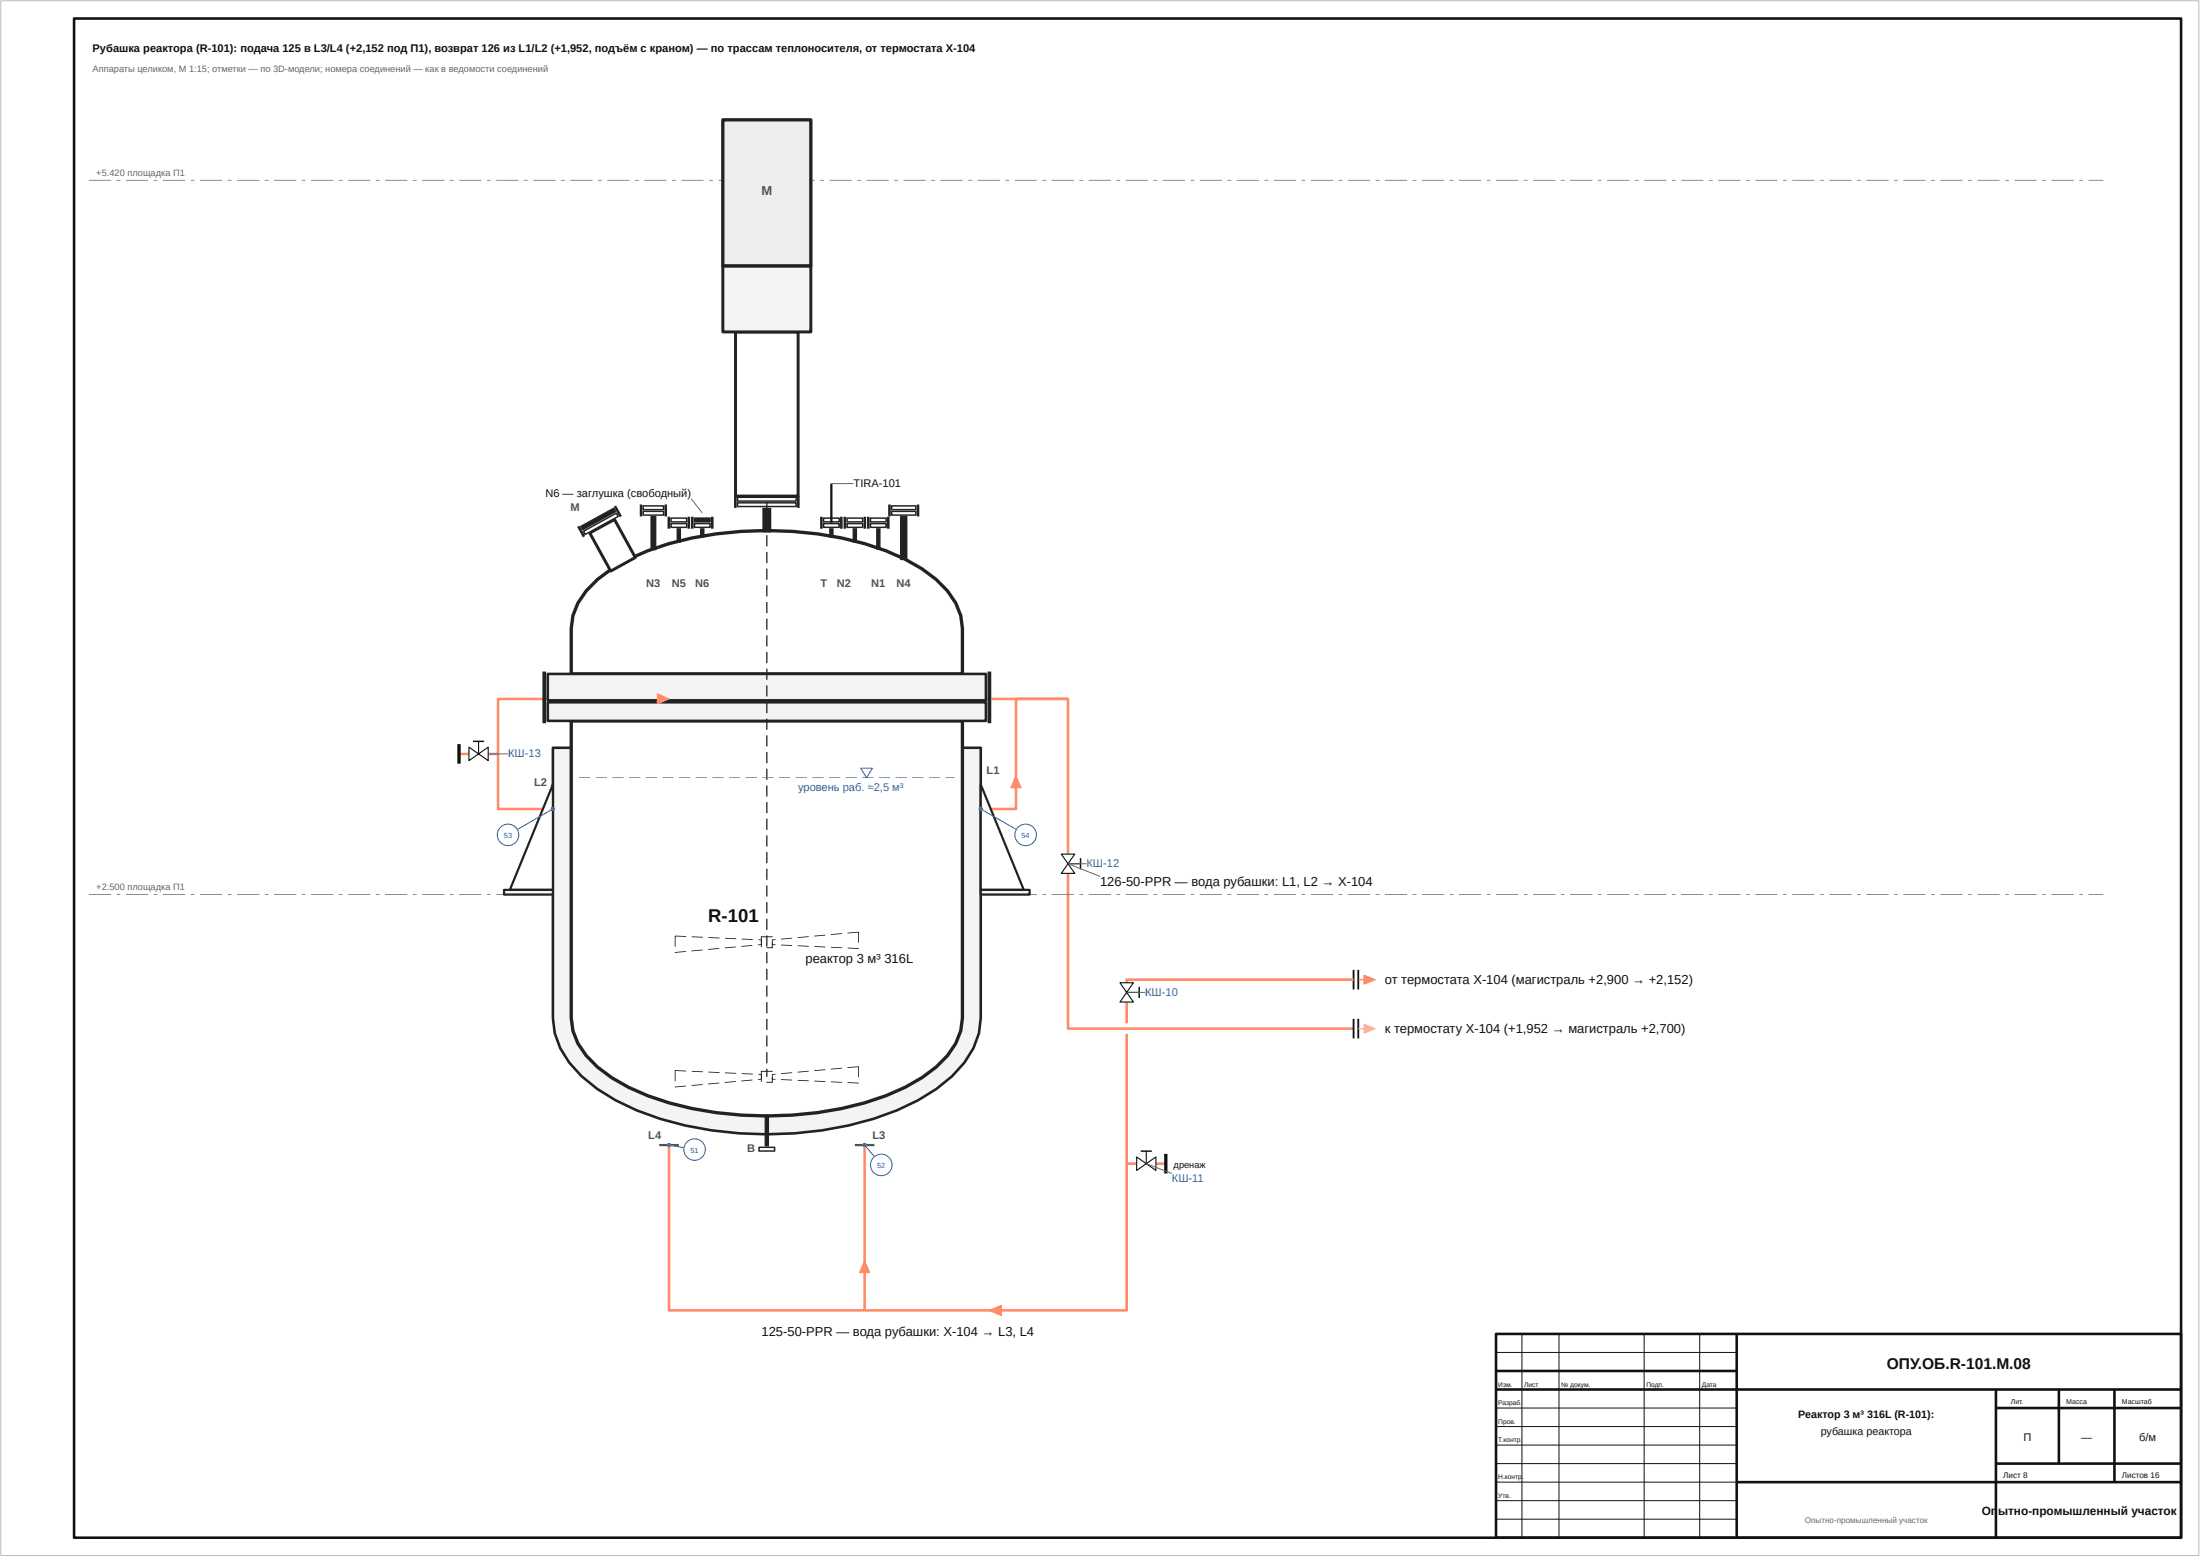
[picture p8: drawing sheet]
<svg xmlns="http://www.w3.org/2000/svg" width="594mm" height="420mm" viewBox="0 0 594 420" stroke-linecap="round" stroke-linejoin="round" font-family="sans-serif">
<path d="M20 5h569v410h-569zM404 360h185v55h-185zM469 360v55M404 370h65M404 375h185M539 375v40M539 380h50M556 375v20M571 375v25M469 400h120M539 395h50" fill="none" stroke="#111" stroke-width=".7" stroke-linecap="butt"/>
<path d="M288.4 188.6h-14v29.7h-9.6M124 203.5h2.6M131.8 203.5h2.7M149.3 218.3h-14.8v-29.7h153.9v41.9M288.4 235.7v41.9h77.1M233.5 309v44.7M304.3 314h2.6M312.1 314h2.7" fill="none" stroke="#ff8b69" stroke-width=".7" stroke-linecap="butt"/>
<path d="M.2 .2h593.6v419.6h-593.6z" fill="none" stroke="#bbb" stroke-width=".27"/>
<path d="M411 360v55M421 360v55M444 360v55M459 360v55M404 365h65M404 380h65M404 385h65M404 390h65M404 395h65M404 400h65M404 405h65M404 410h65" fill="none" stroke="#111" stroke-width=".27"/>
<g fill="#666">
<path d="M24 241.3h6v.2h-6zM31.5 241.3h1v.2h-1zM34 241.3h6v.2h-6zM41.5 241.3h1v.2h-1zM44 241.3h6v.2h-6zM51.5 241.3h1v.2h-1zM54 241.3h6v.2h-6zM61.5 241.3h1v.2h-1zM64 241.3h6v.2h-6zM71.5 241.3h1v.2h-1zM74 241.3h6v.2h-6zM81.5 241.3h1v.2h-1zM84 241.3h6v.2h-6zM91.5 241.3h1v.2h-1zM94 241.3h6v.2h-6zM101.5 241.3h1v.2h-1zM104 241.3h6v.2h-6zM111.5 241.3h1v.2h-1zM114 241.3h6v.2h-6zM121.5 241.3h1v.2h-1zM124 241.3h6v.2h-6zM131.5 241.3h1v.2h-1zM134 241.3h6v.2h-6zM141.5 241.3h1v.2h-1zM144 241.3h6v.2h-6zM151.5 241.3h1v.2h-1zM154 241.3h6v.2h-6zM161.5 241.3h1v.2h-1zM164 241.3h6v.2h-6zM171.5 241.3h1v.2h-1zM174 241.3h6v.2h-6zM181.5 241.3h1v.2h-1zM184 241.3h6v.2h-6zM191.5 241.3h1v.2h-1zM194 241.3h6v.2h-6zM201.5 241.3h1v.2h-1zM204 241.3h6v.2h-6zM211.5 241.3h1v.2h-1zM214 241.3h6v.2h-6zM221.5 241.3h1v.2h-1zM224 241.3h6v.2h-6zM231.5 241.3h1v.2h-1zM234 241.3h6v.2h-6zM241.5 241.3h1v.2h-1zM244 241.3h6v.2h-6zM251.5 241.3h1v.2h-1zM254 241.3h6v.2h-6zM261.5 241.3h1v.2h-1zM264 241.3h6v.2h-6zM271.5 241.3h1v.2h-1zM274 241.3h6v.2h-6zM281.5 241.3h1v.2h-1zM284 241.3h6v.2h-6zM291.5 241.3h1v.2h-1zM294 241.3h6v.2h-6zM301.5 241.3h1v.2h-1zM304 241.3h6v.2h-6zM311.5 241.3h1v.2h-1zM314 241.3h6v.2h-6zM321.5 241.3h1v.2h-1zM324 241.3h6v.2h-6zM331.5 241.3h1v.2h-1zM334 241.3h6v.2h-6zM341.5 241.3h1v.2h-1zM344 241.3h6v.2h-6zM351.5 241.3h1v.2h-1zM354 241.3h6v.2h-6zM361.5 241.3h1v.2h-1zM364 241.3h6v.2h-6zM371.5 241.3h1v.2h-1zM374 241.3h6v.2h-6zM381.5 241.3h1v.2h-1zM384 241.3h6v.2h-6zM391.5 241.3h1v.2h-1zM394 241.3h6v.2h-6zM401.5 241.3h1v.2h-1zM404 241.3h6v.2h-6zM411.5 241.3h1v.2h-1zM414 241.3h6v.2h-6zM421.5 241.3h1v.2h-1zM424 241.3h6v.2h-6zM431.5 241.3h1v.2h-1zM434 241.3h6v.2h-6zM441.5 241.3h1v.2h-1zM444 241.3h6v.2h-6zM451.5 241.3h1v.2h-1zM454 241.3h6v.2h-6zM461.5 241.3h1v.2h-1zM464 241.3h6v.2h-6zM471.5 241.3h1v.2h-1zM474 241.3h6v.2h-6zM481.5 241.3h1v.2h-1zM484 241.3h6v.2h-6zM491.5 241.3h1v.2h-1zM494 241.3h6v.2h-6zM501.5 241.3h1v.2h-1zM504 241.3h6v.2h-6zM511.5 241.3h1v.2h-1zM514 241.3h6v.2h-6zM521.5 241.3h1v.2h-1zM524 241.3h6v.2h-6zM531.5 241.3h1v.2h-1zM534 241.3h6v.2h-6zM541.5 241.3h1v.2h-1zM544 241.3h6v.2h-6zM551.5 241.3h1v.2h-1zM554 241.3h6v.2h-6zM561.5 241.3h1v.2h-1zM564 241.3h4v.2h-4z"/>
<path d="M24 48.5h6v.2h-6zM31.5 48.5h1v.2h-1zM34 48.5h6v.2h-6zM41.5 48.5h1v.2h-1zM44 48.5h6v.2h-6zM51.5 48.5h1v.2h-1zM54 48.5h6v.2h-6zM61.5 48.5h1v.2h-1zM64 48.5h6v.2h-6zM71.5 48.5h1v.2h-1zM74 48.5h6v.2h-6zM81.5 48.5h1v.2h-1zM84 48.5h6v.2h-6zM91.5 48.5h1v.2h-1zM94 48.5h6v.2h-6zM101.5 48.5h1v.2h-1zM104 48.5h6v.2h-6zM111.5 48.5h1v.2h-1zM114 48.5h6v.2h-6zM121.5 48.5h1v.2h-1zM124 48.5h6v.2h-6zM131.5 48.5h1v.2h-1zM134 48.5h6v.2h-6zM141.5 48.5h1v.2h-1zM144 48.5h6v.2h-6zM151.5 48.5h1v.2h-1zM154 48.5h6v.2h-6zM161.5 48.5h1v.2h-1zM164 48.5h6v.2h-6zM171.5 48.5h1v.2h-1zM174 48.5h6v.2h-6zM181.5 48.5h1v.2h-1zM184 48.5h6v.2h-6zM191.5 48.5h1v.2h-1zM194 48.5h6v.2h-6zM201.5 48.5h1v.2h-1zM204 48.5h6v.2h-6zM211.5 48.5h1v.2h-1zM214 48.5h6v.2h-6zM221.5 48.5h1v.2h-1zM224 48.5h6v.2h-6zM231.5 48.5h1v.2h-1zM234 48.5h6v.2h-6zM241.5 48.5h1v.2h-1zM244 48.5h6v.2h-6zM251.5 48.5h1v.2h-1zM254 48.5h6v.2h-6zM261.5 48.5h1v.2h-1zM264 48.5h6v.2h-6zM271.5 48.5h1v.2h-1zM274 48.5h6v.2h-6zM281.5 48.5h1v.2h-1zM284 48.5h6v.2h-6zM291.5 48.5h1v.2h-1zM294 48.5h6v.2h-6zM301.5 48.5h1v.2h-1zM304 48.5h6v.2h-6zM311.5 48.5h1v.2h-1zM314 48.5h6v.2h-6zM321.5 48.5h1v.2h-1zM324 48.5h6v.2h-6zM331.5 48.5h1v.2h-1zM334 48.5h6v.2h-6zM341.5 48.5h1v.2h-1zM344 48.5h6v.2h-6zM351.5 48.5h1v.2h-1zM354 48.5h6v.2h-6zM361.5 48.5h1v.2h-1zM364 48.5h6v.2h-6zM371.5 48.5h1v.2h-1zM374 48.5h6v.2h-6zM381.5 48.5h1v.2h-1zM384 48.5h6v.2h-6zM391.5 48.5h1v.2h-1zM394 48.5h6v.2h-6zM401.5 48.5h1v.2h-1zM404 48.5h6v.2h-6zM411.5 48.5h1v.2h-1zM414 48.5h6v.2h-6zM421.5 48.5h1v.2h-1zM424 48.5h6v.2h-6zM431.5 48.5h1v.2h-1zM434 48.5h6v.2h-6zM441.5 48.5h1v.2h-1zM444 48.5h6v.2h-6zM451.5 48.5h1v.2h-1zM454 48.5h6v.2h-6zM461.5 48.5h1v.2h-1zM464 48.5h6v.2h-6zM471.5 48.5h1v.2h-1zM474 48.5h6v.2h-6zM481.5 48.5h1v.2h-1zM484 48.5h6v.2h-6zM491.5 48.5h1v.2h-1zM494 48.5h6v.2h-6zM501.5 48.5h1v.2h-1zM504 48.5h6v.2h-6zM511.5 48.5h1v.2h-1zM514 48.5h6v.2h-6zM521.5 48.5h1v.2h-1zM524 48.5h6v.2h-6zM531.5 48.5h1v.2h-1zM534 48.5h6v.2h-6zM541.5 48.5h1v.2h-1zM544 48.5h6v.2h-6zM551.5 48.5h1v.2h-1zM554 48.5h6v.2h-6zM561.5 48.5h1v.2h-1zM564 48.5h4v.2h-4z"/>
</g>
<path d="M149.3 201.8h115.5v73a21.8 21.8 0 0 1-7.7 15.6 55.1 55.1 0 0 1-21.1 11.5 99.9 99.9 0 0 1-64.1-2.3 43.8 43.8 0 0 1-18.2-12.8l-2.4-3.9-1.5-4-.5-4.1z" fill="#f4f4f4"/>
<path d="M149.3 201.8h115.5v73a21.8 21.8 0 0 1-7.7 15.6 55.1 55.1 0 0 1-21.1 11.5 99.9 99.9 0 0 1-64.1-2.3 43.8 43.8 0 0 1-18.2-12.8l-2.4-3.9-1.5-4-.5-4.1z" fill="none" stroke="#222" stroke-width=".7" stroke-linecap="butt"/>
<path d="M154.3 194.5h105.6v80.3a17.8 17.8 0 0 1-7.1 13.2 51.6 51.6 0 0 1-19.3 9.6 98.7 98.7 0 0 1-58.6-1.9 40.2 40.2 0 0 1-16.6-10.8l-2.2-3.3-1.4-3.4-.4-3.4z" fill="#fff"/>
<path d="M154.3 194.5h105.6v80.3a17.8 17.8 0 0 1-7.1 13.2 51.6 51.6 0 0 1-19.3 9.6 98.7 98.7 0 0 1-58.6-1.9 40.2 40.2 0 0 1-16.6-10.8l-2.2-3.3-1.4-3.4-.4-3.4z" fill="none" stroke="#222" stroke-width=".9" stroke-linecap="butt"/>
<path d="M161.3 156.4a51.6 51.6 0 0 1 19.4-9.7 98.7 98.7 0 0 1 58.5 1.9 40.3 40.3 0 0 1 16.7 10.9l2.2 3.3 1.3 3.3 .5 3.5v12.3h-105.6v-12.3a17.8 17.8 0 0 1 7-13.2z" fill="#fff"/>
<path d="M161.3 156.4a51.6 51.6 0 0 1 19.4-9.7 98.7 98.7 0 0 1 58.5 1.9 40.3 40.3 0 0 1 16.7 10.9l2.2 3.3 1.3 3.3 .5 3.5v12.3h-105.6v-12.3a17.8 17.8 0 0 1 7-13.2z" fill="none" stroke="#222" stroke-width=".9" stroke-linecap="butt"/>
<path d="M147.9 181.9h118.3v7.1h-118.3z" fill="#f4f4f4"/>
<path d="M147.9 181.9h118.3v7.1h-118.3z" fill="none" stroke="#222" stroke-width=".7" stroke-linecap="butt"/>
<path d="M147.9 189.5h118.3v5h-118.3z" fill="#f4f4f4"/>
<path d="M147.9 189.5h118.3v5h-118.3z" fill="none" stroke="#222" stroke-width=".7" stroke-linecap="butt"/>
<path d="M147 181.2v14M267.2 181.2v14" fill="none" stroke="#222" stroke-width="1" stroke-linecap="butt"/>
<path d="M149.3 211.7v28.5h-11.6z" fill="#fff"/>
<path d="M149.3 211.7v28.5h-11.6z" fill="none" stroke="#222" stroke-width=".6"/>
<path d="M136.1 240.2h13.2v1.2h-13.2z" fill="#f4f4f4"/>
<path d="M136.1 240.2h13.2v1.2h-13.2z" fill="none" stroke="#222" stroke-width=".6"/>
<path d="M264.8 211.7l11.7 28.5h-11.7z" fill="#fff"/>
<path d="M264.8 211.7l11.7 28.5h-11.7z" fill="none" stroke="#222" stroke-width=".6"/>
<path d="M264.8 240.2h13.2v1.2h-13.2z" fill="#f4f4f4"/>
<path d="M264.8 240.2h13.2v1.2h-13.2z" fill="none" stroke="#222" stroke-width=".6"/>
<path d="M207.1 137v6.7" fill="none" stroke="#222" stroke-width="2.4" stroke-linecap="butt"/>
<path d="M199.2 135.7h15.8v1h-15.8z" fill="#fff"/>
<path d="M199.2 135.7h15.8v1h-15.8z" fill="none" stroke="#222" stroke-width=".4"/>
<path d="M199.2 134.2h15.8v1h-15.8z" fill="#fff"/>
<path d="M199.2 134.2h15.8v1h-15.8z" fill="none" stroke="#222" stroke-width=".4"/>
<path d="M198.6 133.8v3.3M215.6 133.8v3.3" fill="none" stroke="#222" stroke-width=".7" stroke-linecap="butt"/>
<path d="M198.6 89.6h16.9v44.3h-16.9z" fill="#fff"/>
<path d="M198.6 89.6h16.9v44.3h-16.9z" fill="none" stroke="#222" stroke-width=".8" stroke-linecap="butt"/>
<path d="M195.2 71.7h23.8v17.9h-23.8z" fill="#f4f4f4"/>
<path d="M195.2 71.7h23.8v17.9h-23.8z" fill="none" stroke="#222" stroke-width=".8" stroke-linecap="butt"/>
<path d="M195.2 32.3h23.8v39.4h-23.8z" fill="#eee"/>
<path d="M195.2 32.3h23.8v39.4h-23.8z" fill="none" stroke="#222" stroke-width=".9" stroke-linecap="butt"/>
<path d="M206.9 135.5h.4v3h-.4zM206.9 140h.4v3h-.4zM206.9 144.5h.4v3h-.4zM206.9 149h.4v3h-.4zM206.9 153.5h.4v3h-.4zM206.9 158h.4v3h-.4zM206.9 162.5h.4v3h-.4zM206.9 167h.4v3h-.4zM206.9 171.5h.4v3h-.4zM206.9 176h.4v3h-.4zM206.9 180.5h.4v3h-.4zM206.9 185h.4v3h-.4zM206.9 189.5h.4v3h-.4zM206.9 194h.4v3h-.4zM206.9 198.5h.4v3h-.4zM206.9 203h.4v3h-.4zM206.9 207.5h.4v3h-.4zM206.9 212h.4v3h-.4zM206.9 216.5h.4v3h-.4zM206.9 221h.4v3h-.4zM206.9 225.5h.4v3h-.4zM206.9 230h.4v3h-.4zM206.9 234.5h.4v3h-.4zM206.9 239h.4v3h-.4zM206.9 243.5h.4v3h-.4zM206.9 248h.4v3h-.4zM206.9 252.5h.4v3h-.4zM206.9 257h.4v3h-.4zM206.9 261.5h.4v3h-.4zM206.9 266h.4v3h-.4zM206.9 270.5h.4v3h-.4zM206.9 275h.4v3h-.4zM206.9 279.5h.4v3h-.4zM206.9 284h.4v3h-.4zM206.9 288.5h.4v2.1h-.4z" fill="#222"/>
<g fill="#1a1a1a">
<path d="M207 292l1.6 .1-.2-1.4h.3l-.1 1.5h-1.6zM205.5 289h3.1l.1 .2-3.1-.1 .1 2.9h-.2z"/>
<path d="M182.3 288.8l3 .1v.3l-3-.2zM186.8 289l3 .1v.3l-3-.2zM191.3 289.2l3 .2v.2l-3-.2zM195.8 289.4l3 .2v.2l-3-.2zM200.3 289.6l3 .2v.2l-3-.2zM204.8 289.8l.9 .1v1.4l-1 .1v-.2h.9v-1.2l-.8 .1zM200.2 291.6l3-.2v.2l-3 .2zM195.7 292l3-.2v.2l-3 .3zM191.2 292.4l3-.2v.2l-3 .3zM186.7 292.8l3-.2v.2l-2.9 .3zM182.2 293.3l3-.3 .1 .2-3 .3zM182.2 288.9h.2v2.9h-.2z"/>
<path d="M228.8 288l3-.2v.2l-2.9 .2zM224.4 288.4l2.9-.2 .1 .2-3 .3zM219.9 288.8l3-.2v.2l-3 .3zM215.4 289.2l3-.2v.2l-3 .3zM210.9 289.7l3-.3v.2l-3 .3zM208.5 289.9l.9-.1v.2h-.8v1.2h.8v.2l-.9-.1zM210.9 291.2l3 .2v.2l-3-.1zM215.4 291.4l3 .2v.2l-3-.1zM219.9 291.6l3 .2v.2l-3-.1zM224.4 291.9l3 .1v.2l-3-.1zM228.9 292.1l3 .2h-3zM231.7 287.9h.2v2.8h-.2z"/>
<path d="M207 255.7l1.6 .1-.2-1.4h.3l-.1 1.5h-1.6zM205.5 252.7h3.1l.1 .2-3.1-.1 .1 2.9h-.2z"/>
<path d="M182.3 252.5l3 .1v.3l-3-.2zM186.8 252.7l3 .1v.3l-3-.2zM191.3 252.9l3 .1v.3l-3-.2zM195.8 253.1l3 .1v.3l-3-.2zM200.3 253.3l3 .2v.2l-3-.2zM204.8 253.5l.9 .1v1.4l-1 .1v-.2h.9v-1.2h-.8zM200.2 255.3l3-.3v.3l-3 .2zM195.7 255.7l3-.3v.3l-3 .2zM191.2 256.1l3-.2v.2l-3 .2zM186.7 256.5l3-.2v.2l-2.9 .3zM182.2 257l3-.3 .1 .2-3 .3zM182.2 252.6h.2v2.9h-.2z"/>
<path d="M228.8 251.7l3-.3v.3l-2.9 .2zM224.4 252.1l2.9-.3 .1 .3-3 .2zM219.9 252.5l3-.2v.2l-3 .2zM215.4 252.9l3-.2v.2l-3 .3zM210.9 253.3l3-.2v.2l-3 .3zM208.5 253.6l.9-.1v.2h-.8v1.2h.8v.2l-.9-.1zM210.9 254.9l3 .2v.2l-3-.2zM215.4 255.1l3 .2v.2l-3-.1zM219.9 255.3l3 .2v.2l-3-.1zM224.4 255.5l3 .2v.2l-3-.1zM228.9 255.7l3 .3h-3zM231.7 251.5h.2v2.9h-.2z"/>
</g>
<path d="M156.4 209.8h3v.2h-3zM160.9 209.8h3v.2h-3zM165.4 209.8h3v.2h-3zM169.9 209.8h3v.2h-3zM174.4 209.8h3v.2h-3zM178.9 209.8h3v.2h-3zM183.4 209.8h3v.2h-3zM187.9 209.8h3v.2h-3zM192.4 209.8h3v.2h-3zM196.9 209.8h3v.2h-3zM201.4 209.8h3v.2h-3zM205.9 209.8h3v.2h-3zM210.4 209.8h3v.2h-3zM214.9 209.8h3v.2h-3zM219.4 209.8h3v.2h-3zM223.9 209.8h3v.2h-3zM228.4 209.8h3v.2h-3zM232.9 209.8h3v.2h-3zM237.4 209.8h3v.2h-3zM241.9 209.8h3v.2h-3zM246.4 209.8h3v.2h-3zM250.9 209.8h3v.2h-3zM255.4 209.8h2.4v.2h-2.4z" fill="#1f5fa8"/>
<path d="M232.4 207.3h3.2l-1.6 2.6z" fill="none" stroke="#1f5fa8" stroke-width=".27"/>
<path d="M159.3 143.8l6.6-3.6 5.7 10.3-6.7 3.6z" fill="#fff"/>
<path d="M159.3 143.8l6.6-3.6 5.7 10.3-6.7 3.6z" fill="none" stroke="#222" stroke-width=".8" stroke-linecap="butt"/>
<path d="M157.6 143.4l8.8-4.9 .5 .9-8.9 4.8z" fill="#fff"/>
<path d="M157.6 143.4l8.8-4.9 .5 .9-8.9 4.8z" fill="none" stroke="#222" stroke-width=".4"/>
<path d="M156.8 142.1l8.9-4.9 .5 .9-8.9 4.9z" fill="#222"/>
<path d="M156.8 142.1l8.9-4.9 .5 .9-8.9 4.9z" fill="none" stroke="#222" stroke-width=".4"/>
<path d="M166.1 136.6l1.5 2.8M156.2 142l1.5 2.9" fill="none" stroke="#222" stroke-width=".7" stroke-linecap="butt"/>
<path d="M176.4 139.2v9.3" fill="none" stroke="#222" stroke-width="1.6" stroke-linecap="butt"/>
<path d="M173.7 138h5.5v1h-5.5z" fill="#fff"/>
<path d="M173.7 138h5.5v1h-5.5z" fill="none" stroke="#222" stroke-width=".4"/>
<path d="M173.7 136.5h5.5v1h-5.5z" fill="#fff"/>
<path d="M173.7 136.5h5.5v1h-5.5z" fill="none" stroke="#222" stroke-width=".4"/>
<path d="M173.1 136.2v3.2M179.8 136.2v3.2" fill="none" stroke="#222" stroke-width=".7" stroke-linecap="butt"/>
<path d="M183.3 142.5v3.9" fill="none" stroke="#222" stroke-width="1.2" stroke-linecap="butt"/>
<path d="M181.2 141.3h4.2v1h-4.2z" fill="#fff"/>
<path d="M181.2 141.3h4.2v1h-4.2z" fill="none" stroke="#222" stroke-width=".4"/>
<path d="M181.2 139.8h4.2v1h-4.2z" fill="#fff"/>
<path d="M181.2 139.8h4.2v1h-4.2z" fill="none" stroke="#222" stroke-width=".4"/>
<path d="M180.6 139.5v3.2M186 139.5v3.2" fill="none" stroke="#222" stroke-width=".7" stroke-linecap="butt"/>
<path d="M189.6 142.5v2.6" fill="none" stroke="#222" stroke-width="1.2" stroke-linecap="butt"/>
<path d="M187.5 141.3h4.3v1h-4.3z" fill="#fff"/>
<path d="M187.5 141.3h4.3v1h-4.3z" fill="none" stroke="#222" stroke-width=".4"/>
<path d="M187.5 139.8h4.3v1h-4.3z" fill="#222"/>
<path d="M187.5 139.8h4.3v1h-4.3z" fill="none" stroke="#222" stroke-width=".4"/>
<path d="M187 139.5v3.2M192.3 139.5v3.2" fill="none" stroke="#222" stroke-width=".7" stroke-linecap="butt"/>
<path d="M224.5 142.5v2.6" fill="none" stroke="#222" stroke-width="1.2" stroke-linecap="butt"/>
<path d="M222.4 141.3h4.2v1h-4.2z" fill="#fff"/>
<path d="M222.4 141.3h4.2v1h-4.2z" fill="none" stroke="#222" stroke-width=".4"/>
<path d="M222.4 139.8h4.2v1h-4.2z" fill="#fff"/>
<path d="M222.4 139.8h4.2v1h-4.2z" fill="none" stroke="#222" stroke-width=".4"/>
<path d="M221.8 139.5v3.2M227.2 139.5v3.2" fill="none" stroke="#222" stroke-width=".7" stroke-linecap="butt"/>
<path d="M230.8 142.5v3.9" fill="none" stroke="#222" stroke-width="1.2" stroke-linecap="butt"/>
<path d="M228.7 141.3h4.3v1h-4.3z" fill="#fff"/>
<path d="M228.7 141.3h4.3v1h-4.3z" fill="none" stroke="#222" stroke-width=".4"/>
<path d="M228.7 139.8h4.3v1h-4.3z" fill="#fff"/>
<path d="M228.7 139.8h4.3v1h-4.3z" fill="none" stroke="#222" stroke-width=".4"/>
<path d="M228.2 139.5v3.2M233.5 139.5v3.2" fill="none" stroke="#222" stroke-width=".7" stroke-linecap="butt"/>
<path d="M237.2 142.5v5.8" fill="none" stroke="#222" stroke-width="1.2" stroke-linecap="butt"/>
<path d="M235.1 141.3h4.2v1h-4.2z" fill="#fff"/>
<path d="M235.1 141.3h4.2v1h-4.2z" fill="none" stroke="#222" stroke-width=".4"/>
<path d="M235.1 139.8h4.2v1h-4.2z" fill="#fff"/>
<path d="M235.1 139.8h4.2v1h-4.2z" fill="none" stroke="#222" stroke-width=".4"/>
<path d="M234.5 139.5v3.2M239.9 139.5v3.2" fill="none" stroke="#222" stroke-width=".7" stroke-linecap="butt"/>
<path d="M244 139.2v12" fill="none" stroke="#222" stroke-width="2" stroke-linecap="butt"/>
<path d="M240.8 138h6.5v1h-6.5z" fill="#fff"/>
<path d="M240.8 138h6.5v1h-6.5z" fill="none" stroke="#222" stroke-width=".4"/>
<path d="M240.8 136.5h6.5v1h-6.5z" fill="#fff"/>
<path d="M240.8 136.5h6.5v1h-6.5z" fill="none" stroke="#222" stroke-width=".4"/>
<path d="M240.2 136.2v3.2M247.9 136.2v3.2" fill="none" stroke="#222" stroke-width=".7" stroke-linecap="butt"/>
<path d="M207.1 300.7v8.7" fill="none" stroke="#222" stroke-width="1.2" stroke-linecap="butt"/>
<path d="M205 309.6h4.2v1h-4.2z" fill="#fff"/>
<path d="M205 309.6h4.2v1h-4.2z" fill="none" stroke="#222" stroke-width=".4"/>
<path d="M224.5 130.5v10.6" fill="none" stroke="#111" stroke-width=".6"/>
<path d="M124 200.8v5.3" fill="none" stroke="#111" stroke-width=".9" stroke-linecap="butt"/>
<path d="M365.5 275v5.2M366.8 275v5.2" fill="none" stroke="#111" stroke-width=".5"/>
<path d="M368.3 276.4l3 1.2-3 1.2z" fill="#e89d8f"/>
<path d="M368.3 276.4l3 1.2-3 1.2z" fill="none" stroke="#e89d8f" stroke-width=".27"/>
<path d="M366.8 277.6h1.9" fill="none" stroke="#e89d8f" stroke-width=".3"/>
<path d="M314.8 311.4v5.3" fill="none" stroke="#111" stroke-width=".9" stroke-linecap="butt"/>
<path d="M365.5 261.8v5.2M366.8 261.8v5.2" fill="none" stroke="#111" stroke-width=".5"/>
<path d="M368.3 263.2l3 1.2-3 1.2z" fill="#cc4d40"/>
<path d="M368.3 263.2l3 1.2-3 1.2z" fill="none" stroke="#cc4d40" stroke-width=".27"/>
<path d="M366.8 264.4h1.9" fill="none" stroke="#cc4d40" stroke-width=".3"/>
<path d="M178 309h5.3M230.8 309h5.3" fill="none" stroke="#4a5258" stroke-width=".6"/>
<path d="M304.3 279v74.7h-123.6v-44.7M365.5 264.4h-61.2v11.8" fill="none" stroke="#ff8b69" stroke-width=".7" stroke-linecap="butt"/>
<path d="M274.4 209.4l1.4 3.2h-2.8z" fill="#ff8b69"/>
<path d="M274.4 209.4l1.4 3.2h-2.8z" fill="none" stroke="#ff8b69" stroke-width=".27"/>
<path d="M177.5 187.2l3.2 1.4-3.2 1.4z" fill="#ff8b69"/>
<path d="M177.5 187.2l3.2 1.4-3.2 1.4z" fill="none" stroke="#ff8b69" stroke-width=".27"/>
<path d="M267.2 353.7l3.2-1.4v2.8z" fill="#ff8b69"/>
<path d="M267.2 353.7l3.2-1.4v2.8z" fill="none" stroke="#ff8b69" stroke-width=".27"/>
<path d="M233.5 340.3l1.4 3.2h-2.8z" fill="#ff8b69"/>
<path d="M233.5 340.3l1.4 3.2h-2.8z" fill="none" stroke="#ff8b69" stroke-width=".27"/>
<path d="M286.6 230.5l3.6 5.2h-3.6l3.6-5.2z" fill="#fff"/>
<path d="M286.6 230.5l3.6 5.2h-3.6l3.6-5.2zM288.4 233.1h3.4" fill="none" stroke="#111" stroke-width=".3"/>
<path d="M291.8 231.6v3" fill="none" stroke="#111" stroke-width=".4"/>
<path d="M126.6 201.6l5.2 3.7v-3.7l-5.2 3.7z" fill="#fff"/>
<path d="M126.6 201.6l5.2 3.7v-3.7l-5.2 3.7zM129.2 200.1v3.4" fill="none" stroke="#111" stroke-width=".3"/>
<path d="M127.7 200.1h3" fill="none" stroke="#111" stroke-width=".4"/>
<path d="M302.4 265.2l3.7 5.2h-3.7l3.7-5.2z" fill="#fff"/>
<path d="M302.4 265.2l3.7 5.2h-3.7l3.7-5.2zM304.3 267.8h3.3" fill="none" stroke="#111" stroke-width=".3"/>
<path d="M307.6 266.3v3" fill="none" stroke="#111" stroke-width=".4"/>
<path d="M306.9 312.2l5.2 3.7v-3.7l-5.2 3.7z" fill="#fff"/>
<path d="M306.9 312.2l5.2 3.7v-3.7l-5.2 3.7zM309.5 310.7v3.3" fill="none" stroke="#111" stroke-width=".3"/>
<path d="M308 310.7h3" fill="none" stroke="#111" stroke-width=".4"/>
<path d="M186.6 134.6l3 3.8M224.5 130.5h6M131.8 203.5h5.4M293.4 233.1h-5l8.7 3.4M304.3 267.8h5M309.5 314l7 2.7" fill="none" stroke="#666" stroke-width=".27"/>
<path d="M264.8 218.3l9.7 5.6" fill="none" stroke="#1f5fa8" stroke-width=".27"/>
<circle cx="264.8" cy="218.3" r=".45" fill="#1f5fa8"/>
<circle cx="264.8" cy="218.3" r=".45" fill="none" stroke="#1f5fa8" stroke-width=".27"/>
<circle cx="277" cy="225.3" r="2.9" fill="#fff"/>
<g fill="none" stroke="#1f5fa8" stroke-width=".27">
<path d="M149.3 218.3l-9.6 5.6"/>
<circle cx="277" cy="225.3" r="2.9"/>
</g>
<circle cx="149.3" cy="218.3" r=".45" fill="#1f5fa8"/>
<circle cx="149.3" cy="218.3" r=".45" fill="none" stroke="#1f5fa8" stroke-width=".27"/>
<circle cx="137.2" cy="225.3" r="2.9" fill="#fff"/>
<g fill="none" stroke="#1f5fa8" stroke-width=".27">
<path d="M233.5 309l2.6 3.2"/>
<circle cx="137.2" cy="225.3" r="2.9"/>
</g>
<circle cx="233.5" cy="309" r=".45" fill="#1f5fa8"/>
<circle cx="233.5" cy="309" r=".45" fill="none" stroke="#1f5fa8" stroke-width=".27"/>
<circle cx="238" cy="314.4" r="2.9" fill="#fff"/>
<g fill="none" stroke="#1f5fa8" stroke-width=".27">
<path d="M180.7 309l4 .7"/>
<circle cx="238" cy="314.4" r="2.9"/>
</g>
<circle cx="180.7" cy="309" r=".45" fill="#1f5fa8"/>
<circle cx="180.7" cy="309" r=".45" fill="none" stroke="#1f5fa8" stroke-width=".27"/>
<circle cx="187.6" cy="310.2" r="2.9" fill="#fff"/>
<circle cx="187.6" cy="310.2" r="2.9" fill="none" stroke="#1f5fa8" stroke-width=".27"/>
<text font-size="5" fill="#111" x="191.3" y="248.9">R-101</text>
<text font-size="4.2" fill="#111" x="509.5" y="369.5">ОПУ.ОБ.R-101.М.08</text>
<text font-size="3.5" fill="#4a5258" x="205.6" y="52.5">M</text>
<g font-size="3.5" fill="#111">
<text x="297.1" y="239.2">126-50-PPR — вода рубашки: L1, L2 → X-104</text>
<text x="217.5" y="259.9">реактор 3 м³</text>
<text x="238.8" y="259.9">316L</text>
<text x="374" y="265.7">от термостата X-104 (магистраль +2,900 → +2,152)</text>
<text x="374" y="278.9">к термостату X-104 (+1,952 → магистраль +2,700)</text>
<text x="205.7" y="360.5">125-50-PPR — вода рубашки: X-104 → L3, L4</text>
</g>
<g font-size="3.2" fill="#111">
<text x="535.2" y="409">Оп</text>
<text x="539.6" y="409">ытно-промышленный участок</text>
</g>
<g font-size="3" fill="#111">
<text x="25" y="14">Рубашка реактора (R-101): подача 125 в L3/L4 (+2,152 под П1), возврат 126 из L1/L2 (+1,952, подъём с краном) — по трассам теплоносителя, от термостата X-104</text>
<text x="230.5" y="131.4">TIRA-101</text>
<text x="147.3" y="134.1">N6 — заглушка (свободный)</text>
<text x="546.4" y="389">П</text>
<text x="562" y="389">—</text>
<text x="577.7" y="389">б/м</text>
</g>
<g font-size="3" fill="#4a5258">
<text x="154.1" y="138">M</text>
<text x="174.5" y="158.5">N3</text>
<text x="181.4" y="158.5">N5</text>
<text x="187.7" y="158.5">N6</text>
<text x="221.6" y="158.5">T</text>
<text x="226" y="158.5">N2</text>
<text x="235.3" y="158.5">N1</text>
<text x="242.1" y="158.5">N4</text>
<text x="266.4" y="208.8">L1</text>
<text x="144.2" y="212.2">L2</text>
<text x="175.1" y="307.4">L4</text>
<text x="201.7" y="310.9">B</text>
<text x="235.6" y="307.4">L3</text>
</g>
<g font-size="3" fill="#1f5fa8">
<text x="137.2" y="204.4">КШ-13</text>
<text x="215.5" y="213.6">уровень раб. ≈2,5 м³</text>
<text x="293.4" y="234">КШ-12</text>
<text x="309.3" y="268.7">КШ-10</text>
<text x="316.5" y="318.9">КШ-11</text>
</g>
<g font-size="2.9" fill="#111">
<text x="485.6" y="382.7">Реактор 3 м³</text>
<text x="504.2" y="382.7">316L (R-101):</text>
<text x="491.7" y="387.3">рубашка реактора</text>
</g>
<g font-size="2.5" fill="#666">
<text x="25" y="19.5">Аппараты целиком, М 1:15; отметки — по 3D-модели; номера соединений — как в ведомости соединений</text>
<text x="26" y="47.4">+5.420 площадка П1</text>
<text x="26" y="240.2">+2.500 площадка П1</text>
</g>
<text font-size="2.5" fill="#111" x="316.9" y="315.1">дренаж</text>
<g font-size="2.2" fill="#111">
<text x="541" y="398.8">Лист 8</text>
<text x="573" y="398.8">Листов 16</text>
</g>
<text font-size="2.2" fill="#666" x="487.4" y="411">Опытно-промышленный участок</text>
<g font-size="2" fill="#1f5fa8">
<text x="136.1" y="226.2">53</text>
<text x="275.9" y="226.2">54</text>
<text x="186.5" y="311.1">51</text>
<text x="236.9" y="315.3">52</text>
</g>
<g font-size="1.9" fill="#111">
<text x="543" y="378.8">Лит.</text>
<text x="558" y="378.8">Масса</text>
<text x="573" y="378.8">Масштаб</text>
</g>
<g font-size="1.8" fill="#111">
<text x="404.6" y="374.2">Изм.</text>
<text x="411.6" y="374.2">Лист</text>
<text x="421.6" y="374.2">№ докум.</text>
<text x="444.6" y="374.2">Подп.</text>
<text x="459.6" y="374.2">Дата</text>
<text x="404.6" y="379.2">Разраб.</text>
<text x="404.6" y="384.2">Пров.</text>
<text x="404.6" y="389.2">Т.контр.</text>
<text x="404.6" y="399.2">Н.контр</text>
<text x="411" y="399.2">.</text>
<text x="404.6" y="404.2">Утв.</text>
</g>
</svg>
